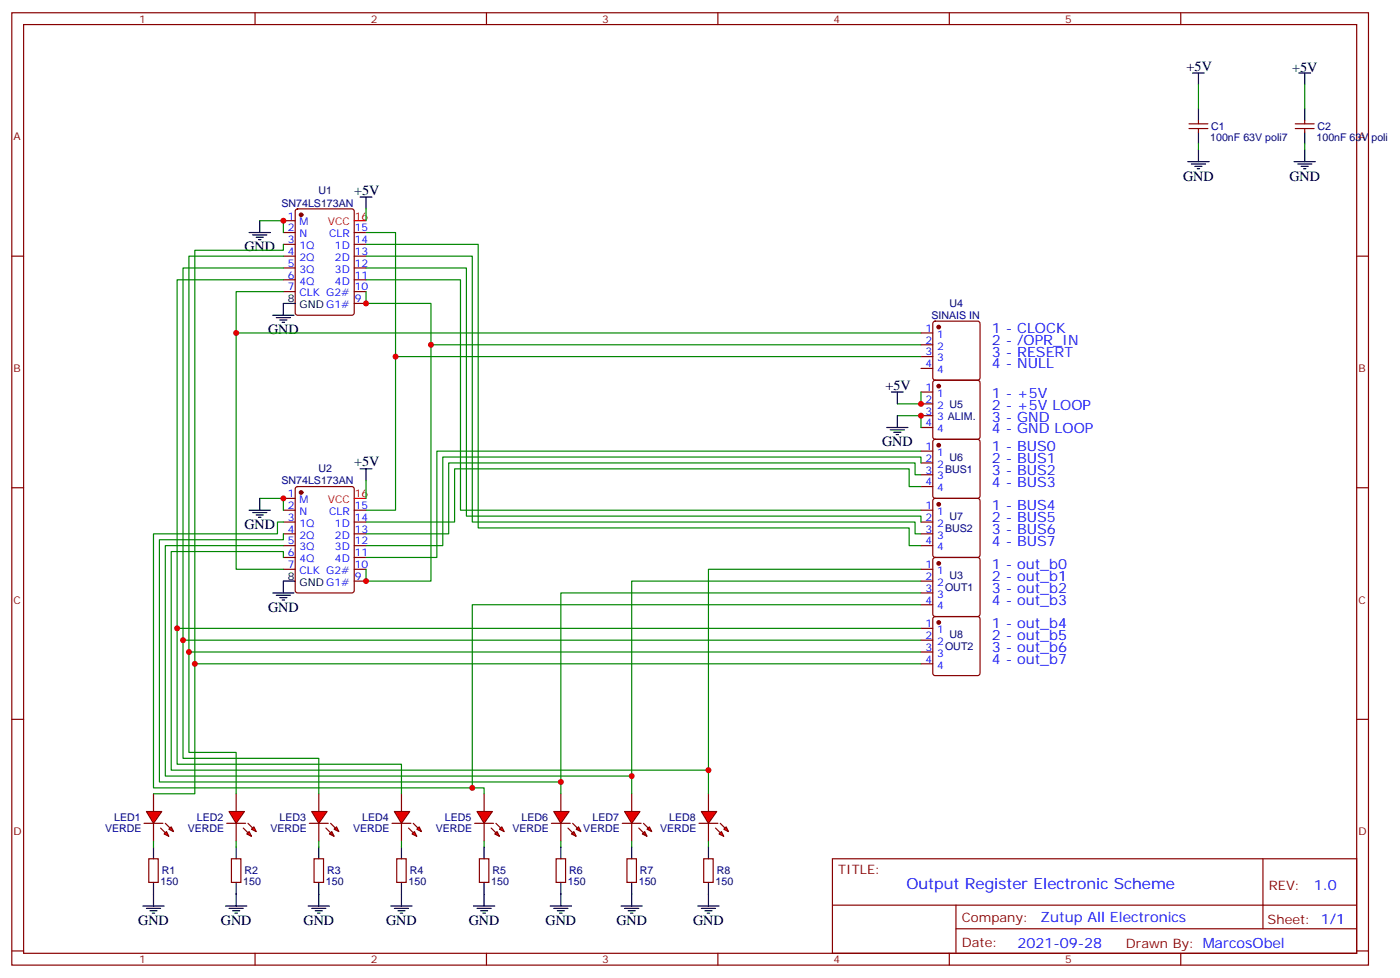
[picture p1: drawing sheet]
<svg xmlns="http://www.w3.org/2000/svg" width="418mm" height="292mm" viewBox="0 0 418 292" stroke-linecap="round" stroke-linejoin="round" font-family="sans-serif">
<g fill="none" stroke="#870000" stroke-width=".35">
<path d="M3.5 3.8h405.4v284.3h-405.4zM7.1 7.3h398.2v277.3h-398.2zM76.2 3.8v3.5M145.3 3.8v3.5M214.5 3.8v3.5M283.6 3.8v3.5M352.8 3.8v3.5M3.5 76.5h3.6M84.7 76.5h3.5M84.7 65.9h3.5M84.7 69.4h3.5M84.7 73h3.5"/>
<path d="M88.4 62.6l.5-.2h16.2l.7 .4v30.6l-.4 .7h-16.5l-.7-.4v-30.6zM105.8 76.5h3.6M105.8 69.4h3.6M105.8 73h3.6M405.3 76.5h3.6M84.7 80h3.5M84.7 83.5h3.5M84.7 87.1h3.5M105.8 80h3.6M105.8 83.5h3.6M105.8 87.1h3.6M105.8 90.6h3.6"/>
<path d="M3.5 145.6h3.6M84.7 148.8h3.5M84.7 152.3h3.5M84.7 155.9h3.5M84.7 159.4h3.5M88.4 145.5l.5-.2h16.2l.7 .4v30.6l-.4 .7h-16.5l-.7-.4v-30.6zM105.8 152.3h3.6M105.8 155.9h3.6M105.8 159.4h3.6M405.3 145.6h3.6M84.7 162.9h3.5M84.7 166.4h3.5"/>
<path d="M84.7 170h3.5M105.8 162.9h3.6M105.8 166.4h3.6M105.8 170h3.6M105.8 173.5h3.6M3.5 214.8h3.6M405.3 214.8h3.6M210.3 256.4h2.8v7.1h-2.8zM248.7 256.4h156.6v28.2h-156.6zM377.3 256.4v20.9M248.7 270.2h156.5M285.6 277.3h119.6"/>
<path d="M285.6 270.2v14.2M3.5 283.9h3.6M76.2 284.6v3.5M145.3 284.6v3.5M214.5 284.6v3.5M283.6 284.6v3.5M352.8 284.6v3.5M405.3 283.9h3.6"/>
</g>
<g fill="#870000" stroke="#870000" stroke-width=".35">
<circle cx="90" cy="64.1" r=".53"/>
<circle cx="90" cy="147" r=".53"/>
</g>
<path d="M84.7 90.6h3.5M107.6 140h3.5M109.4 140v3.5M84.7 173.5h3.5M211.7 252.9v3.5M208.5 270.5h6.3M209.5 271.2h4.3M210.6 271.9h2.1M211.3 272.6h.7M211.7 263.5v7" fill="none" stroke="#000" stroke-width=".35"/>
<path d="M105.8 65.9h3.6M105.8 148.8h3.6" fill="none" stroke="#f00" stroke-width=".35"/>
<path d="M211.7 251.1v1.8" fill="none" stroke="#008700" stroke-width=".35"/>
<g fill="#f00" stroke="#870000" stroke-width=".35">
<path d="M209.5 242.3h4.6l-2.4 3.5z"/>
<path d="M208.8 245.8h5.7z"/>
</g>
<g fill="#870000" stroke="#870000" stroke-width=".35">
<path d="M215.2 245.8l1.4 1.4z"/>
<path d="M213.8 247.2l1.4 1.4z"/>
</g>
<g fill="#f00" stroke="#870000" stroke-width=".35">
<path d="M216.3 247.6l.7-.7 .7 1.4z"/>
<path d="M214.8 249l.7-.7 .8 1.4z"/>
</g>
<path d="M211.7 237v5.3M187.3 256.4h2.8v7.1h-2.8zM211.7 245.8v5.3" fill="none" stroke="#870000" stroke-width=".35"/>
<path d="M188.7 252.9v3.5M185.6 270.5h6.3M186.6 271.2h4.3M187.7 271.9h2.1M188.4 272.6h.7M188.7 263.5v7" fill="none" stroke="#000" stroke-width=".35"/>
<path d="M188.7 251.1v1.8" fill="none" stroke="#008700" stroke-width=".35"/>
<g fill="#f00" stroke="#870000" stroke-width=".35">
<path d="M186.6 242.3h4.6l-2.5 3.5z"/>
<path d="M185.9 245.8h5.7z"/>
</g>
<g fill="#870000" stroke="#870000" stroke-width=".35">
<path d="M192.3 245.8l1.4 1.4z"/>
<path d="M190.9 247.2l1.4 1.4z"/>
</g>
<g fill="#f00" stroke="#870000" stroke-width=".35">
<path d="M193.3 247.6l.7-.7 .7 1.4z"/>
<path d="M191.9 249l.7-.7 .7 1.4z"/>
</g>
<path d="M188.7 237v5.3M166.2 256.4h2.8v7.1h-2.8zM188.7 245.8v5.3" fill="none" stroke="#870000" stroke-width=".35"/>
<path d="M167.6 252.9v3.5M164.4 270.5h6.3M165.5 271.2h4.2M166.5 271.9h2.1M167.2 272.6h.7M167.6 263.5v7" fill="none" stroke="#000" stroke-width=".35"/>
<path d="M167.6 251.1v1.8" fill="none" stroke="#008700" stroke-width=".35"/>
<g fill="#f00" stroke="#870000" stroke-width=".35">
<path d="M165.5 242.3h4.5l-2.4 3.5z"/>
<path d="M164.7 245.8h5.7z"/>
</g>
<g fill="#870000" stroke="#870000" stroke-width=".35">
<path d="M171.1 245.8l1.4 1.4z"/>
<path d="M169.7 247.2l1.4 1.4z"/>
</g>
<g fill="#f00" stroke="#870000" stroke-width=".35">
<path d="M172.9 246.9l.7 1.4-1.4-.7z"/>
<path d="M170.7 249l.7-.7 .8 1.4z"/>
</g>
<path d="M167.6 237v5.3M143.2 256.4h2.8v7.1h-2.8zM167.6 245.8v5.3" fill="none" stroke="#870000" stroke-width=".35"/>
<path d="M144.6 252.9v3.5M141.5 270.5h6.3M142.5 271.2h4.3M143.6 271.9h2.1M144.3 272.6h.7M144.6 263.5v7" fill="none" stroke="#000" stroke-width=".35"/>
<path d="M144.6 251.1v1.8" fill="none" stroke="#008700" stroke-width=".35"/>
<g fill="#f00" stroke="#870000" stroke-width=".35">
<path d="M142.5 242.3h4.6l-2.5 3.5z"/>
<path d="M141.8 245.8h5.7z"/>
</g>
<g fill="#870000" stroke="#870000" stroke-width=".35">
<path d="M148.2 245.8l1.4 1.4z"/>
<path d="M146.8 247.2l1.4 1.4z"/>
</g>
<g fill="#f00" stroke="#870000" stroke-width=".35">
<path d="M149.9 246.9l.7 1.4-1.4-.7z"/>
<path d="M147.8 249l.7-.7 .7 1.4z"/>
</g>
<path d="M144.6 237v5.3M144.6 245.8v5.3" fill="none" stroke="#870000" stroke-width=".35"/>
<g fill="#f00" stroke="#870000" stroke-width=".35">
<path d="M43.7 242.3h4.6l-2.4 3.5z"/>
<path d="M43 245.8h5.7z"/>
</g>
<g fill="#870000" stroke="#870000" stroke-width=".35">
<path d="M49.4 245.8l1.4 1.4z"/>
<path d="M48 247.2l1.4 1.4z"/>
</g>
<g fill="#f00" stroke="#870000" stroke-width=".35">
<path d="M50.4 247.6l.8-.7 .7 1.4z"/>
<path d="M49 249l.7-.7 .7 1.4z"/>
</g>
<path d="M45.9 237v5.3M45.9 245.8v5.3" fill="none" stroke="#870000" stroke-width=".35"/>
<g fill="#f00" stroke="#870000" stroke-width=".35">
<path d="M68.4 242.3h4.6l-2.4 3.5z"/>
<path d="M67.7 245.8h5.7z"/>
</g>
<g fill="#870000" stroke="#870000" stroke-width=".35">
<path d="M74.1 245.8l1.4 1.4z"/>
<path d="M72.7 247.2l1.4 1.4z"/>
</g>
<g fill="#f00" stroke="#870000" stroke-width=".35">
<path d="M75.1 247.6l.7-.7 .8 1.4z"/>
<path d="M73.7 249l.7-.7 .7 1.4z"/>
</g>
<path d="M70.6 237v5.3M70.6 245.8v5.3" fill="none" stroke="#870000" stroke-width=".35"/>
<g fill="#f00" stroke="#870000" stroke-width=".35">
<path d="M93.1 242.3h4.6l-2.5 3.5z"/>
<path d="M92.4 245.8h5.7z"/>
</g>
<g fill="#870000" stroke="#870000" stroke-width=".35">
<path d="M98.8 245.8l1.4 1.4z"/>
<path d="M97.4 247.2l1.4 1.4z"/>
</g>
<g fill="#f00" stroke="#870000" stroke-width=".35">
<path d="M99.8 247.6l.7-.7 .7 1.4z"/>
<path d="M98.4 249l.7-.7 .7 1.4z"/>
</g>
<path d="M95.2 237v5.3M95.2 245.8v5.3" fill="none" stroke="#870000" stroke-width=".35"/>
<g fill="#f00" stroke="#870000" stroke-width=".35">
<path d="M117.8 242.3h4.6l-2.5 3.5z"/>
<path d="M117.1 245.8h5.7z"/>
</g>
<g fill="#870000" stroke="#870000" stroke-width=".35">
<path d="M123.5 245.8l1.4 1.4z"/>
<path d="M122.1 247.2l1.4 1.4z"/>
</g>
<g fill="#f00" stroke="#870000" stroke-width=".35">
<path d="M125.2 246.9l.7 1.4-1.4-.7z"/>
<path d="M123.1 249l.7-.7 .7 1.4z"/>
</g>
<g fill="none" stroke="#870000" stroke-width=".35">
<path d="M355.2 37h5.7M355.2 38.4h5.7M358.1 35.9v1.1M358.1 38.4v1M387 37h5.6M387 38.4h5.6M389.8 35.9v1.1M389.8 38.4v1M275.2 99.4h3.5M278.9 96.1l.5-.2h12.7l.5 .2 .2 .5v16.2l-.2 .5-.5 .2h-12.7l-.5-.2-.2-.5v-16.2zM275.2 117.1h3.5M275.2 102.9h3.5"/>
<path d="M275.2 106.5h3.5M275.2 110h3.5M278.9 113.7l.5-.2h12.7l.5 .2 .2 .5v16.3l-.2 .5-.5 .2h-12.7l-.5-.3-.2-.4v-16.3zM275.2 120.6h3.5M275.2 124.1h3.5M275.2 127.6h3.5M275.2 134.7h3.5M275.2 138.2h3.5M278.9 131.4l.5-.2h12.7l.5 .2 .2 .5v16.2l-.2 .5-.5 .2h-12.7l-.5-.2-.2-.5v-16.2zM275.2 152.3h3.5M275.2 155.9h3.5M275.2 159.4h3.5"/>
<path d="M275.2 141.7h3.5M275.2 145.3h3.5M278.9 149l.5-.2h12.7l.5 .2 .2 .5v16.2l-.2 .5-.5 .2h-12.7l-.5-.2-.2-.5v-16.2zM275.2 162.9h3.5M275.2 170h3.5M275.2 173.5h3.5M275.2 177h3.5M278.9 166.6l.5-.2h12.7l.5 .2 .2 .5v16.3l-.2 .5-.5 .2h-12.7l-.5-.3-.2-.4v-16.3zM275.2 180.6h3.5M275.2 187.6h3.5M275.2 191.1h3.5M275.2 194.7h3.5"/>
<path d="M275.2 198.2h3.5M278.9 184.3l.5-.2h12.7l.5 .2 .2 .5v16.2l-.2 .5-.5 .2h-12.7l-.5-.2-.2-.5v-16.2zM119.9 237v5.3M44.4 256.4h2.9v7.1h-2.9zM69.1 256.4h2.9v7.1h-2.9zM93.8 256.4h2.9v7.1h-2.9zM118.5 256.4h2.9v7.1h-2.9zM119.9 245.8v5.3"/>
</g>
<g fill="none" stroke="#000" stroke-width=".35">
<path d="M356.3 21.8h3.5M358.1 21.8v3.5M358.1 32.4v3.5M358.1 39.4v3.6M388.1 21.8h3.5M389.8 21.8v3.5M389.8 32.4v3.5M389.8 39.4v3.6M107.6 58.8h3.5M109.4 58.8v3.6M354.9 48.3h6.3M356 49h4.2"/>
<path d="M357 49.7h2.1M357.7 50.4h.7M358.1 44.7v3.6M386.6 48.3h6.4M387.7 49h4.2M388.8 49.7h2.1M389.5 50.4h.7M389.8 44.7v3.6M74.4 69.4h6.4M75.5 70.1h4.2M76.6 70.8h2.1M77.3 71.5h.7"/>
<path d="M77.6 65.9v3.5M81.5 94.1h6.3M82.5 94.8h4.3M83.6 95.5h2.1M84.3 96.2h.7M84.7 90.6v3.5M266.3 117.1h3.6M268.1 117.1v3.5M264.9 127.6h6.4M266 128.3h4.2M267.1 129h2.1M267.8 129.8h.7"/>
<path d="M268.1 124.1v3.5M74.4 152.3h6.4M75.5 153h4.2M76.6 153.7h2.1M77.3 154.4h.7M77.6 148.8v3.5M81.5 177h6.3M82.5 177.7h4.3M83.6 178.4h2.1M84.3 179.1h.7M84.7 173.5v3.5M45.9 252.9v3.5"/>
<path d="M70.6 252.9v3.5M95.2 252.9v3.5M119.9 252.9v3.5M42.7 270.5h6.3M43.7 271.2h4.3M44.8 271.9h2.1M45.5 272.6h.7M45.9 263.5v7M67.4 270.5h6.3M68.4 271.2h4.3M69.5 271.9h2.1M70.2 272.6h.7"/>
<path d="M70.6 263.5v7M92.1 270.5h6.3M93.1 271.2h4.3M94.2 271.9h2.1M94.9 272.6h.7M95.2 263.5v7M116.8 270.5h6.3M117.8 271.2h4.3M118.9 271.9h2.1M119.6 272.6h.7M119.9 263.5v7"/>
</g>
<g fill="none" stroke="#008700" stroke-width=".35">
<path d="M358.1 25.3v7.1M389.8 25.3v7.1M358.1 43v1.7M389.8 43v1.7M77.6 65.9h7.1v3.5M84.7 76.5h-28.3v148.1h14.2v12.4M84.7 73v1.7h-26.5v162.3h-12.3M109.4 69.4h8.8v37.1h157M109.4 76.5h31.7v79.4h132.3v3.5h1.8M109.4 73h33.5v84.6h128.7v5.3h3.6M109.4 62.4v3.5M84.7 87.1h-14.1v12.3"/>
<path d="M84.7 83.5h-31.8v144.7h67v8.8M84.7 80h-30v146.4h40.5v10.6M109.4 87.1v3.5h19.4v12.3M109.4 83.5h28.2v68.8h137.6M109.4 80h29.9v74.1h135.9v1.8M275.2 99.4h-204.6v70.6h14.1M118.2 106.5v45.8h-8.8M275.2 117.1v3.5h-7.1M275.2 102.9h-146.4v70.6h-19.4v-3.5M268.1 124.1h7.1v3.5M275.2 134.7h-144.7v31.7h-21.1M275.2 138.2v-1.7h-142.9v26.4h-22.9"/>
<path d="M77.6 148.8h7.1v3.5M84.7 155.9h-1.8v3.5h-37v75.8h98.7v1.8M84.7 159.4v1.7h-37.1v72.4h120v3.5M109.4 143.5v5.3M275.2 141.7h-1.8v-3.5h-139.3v21.2h-24.7M275.2 145.3h-3.6v-5.3h-135.8v15.9h-26.4M84.7 162.9h-35.3v68.8h139.3v5.3M84.7 166.4v-1.7h-33.5v65.2h160.5v7.1M275.2 177h-107.6v56.5M275.2 173.5h-86.5v58.2M275.2 170h-63.5v59.9M52.9 187.6h222.3"/>
<path d="M54.7 191.1h220.5M56.4 194.7h218.8M58.2 198.2h217M275.2 180.6h-134.1v54.6M45.9 251.1v1.8M70.6 251.1v1.8M95.2 251.1v1.8M119.9 251.1v1.8"/>
</g>
<g fill="#870000" stroke="#870000" stroke-width=".35">
<circle cx="280.5" cy="115.3" r=".53"/>
<circle cx="280.5" cy="97.6" r=".53"/>
<circle cx="280.5" cy="150.6" r=".53"/>
<circle cx="280.5" cy="132.9" r=".53"/>
<circle cx="280.5" cy="168.2" r=".53"/>
<circle cx="280.5" cy="185.8" r=".53"/>
</g>
<g fill="#c00">
<circle cx="84.7" cy="148.8" r=".88"/>
<circle cx="84.7" cy="65.9" r=".88"/>
<circle cx="70.6" cy="99.4" r=".88"/>
<circle cx="275.2" cy="120.6" r=".88"/>
<circle cx="275.2" cy="124.1" r=".88"/>
<circle cx="118.2" cy="106.5" r=".88"/>
<circle cx="109.4" cy="173.5" r=".88"/>
<circle cx="128.8" cy="102.9" r=".88"/>
<circle cx="109.4" cy="90.6" r=".88"/>
<circle cx="58.2" cy="198.2" r=".88"/>
<circle cx="56.4" cy="194.7" r=".88"/>
<circle cx="54.7" cy="191.1" r=".88"/>
<circle cx="52.9" cy="187.6" r=".88"/>
<circle cx="141.1" cy="235.2" r=".88"/>
<circle cx="167.6" cy="233.5" r=".88"/>
<circle cx="188.7" cy="231.7" r=".88"/>
<circle cx="211.7" cy="229.9" r=".88"/>
</g>
<text font-size="4.6" fill="#00f" x="270.8" y="265.4">Output Register Electronic Scheme</text>
<g font-size="4.2">
<text x="354.5" y="21.1">+5V</text>
<text x="386" y="21.4">+5V</text>
<text x="353.5" y="53.9">GND</text>
<text x="385.2" y="53.9">GND</text>
<text x="105.8" y="58.1">+5V</text>
<text x="73" y="75.1">GND</text>
<text x="80.1" y="99.8">GND</text>
<text x="264.6" y="116.3">+5V</text>
<text x="263.5" y="133.3">GND</text>
<text x="105.8" y="139.3">+5V</text>
<text x="73" y="158">GND</text>
<text x="80.1" y="182.7">GND</text>
<text x="41.3" y="276.2">GND</text>
<text x="66" y="276.2">GND</text>
<text x="90.7" y="276.2">GND</text>
<text x="115.4" y="276.2">GND</text>
<text x="140.1" y="276.2">GND</text>
<text x="163" y="276.2">GND</text>
<text x="184.1" y="276.2">GND</text>
<text x="207.1" y="276.2">GND</text>
</g>
<g font-size="4.2" fill="#00f">
<text x="296.3" y="99.4">1 - CLOCK</text>
<text x="296.3" y="102.9">2 - /OPR_IN</text>
<text x="296.3" y="106.5">3 - RESERT</text>
<text x="296.3" y="110">4 - NULL</text>
<text x="296.3" y="118.8">1 - +5V</text>
<text x="296.3" y="122.3">2 - +5V LOOP</text>
<text x="296.3" y="125.9">3 - GND</text>
<text x="296.3" y="129.4">4 - GND LOOP</text>
<text x="296.3" y="134.7">1 - BUS0</text>
<text x="296.3" y="141.7">3 - BUS2</text>
<text x="296.3" y="138.2">2 - BUS1</text>
<text x="296.3" y="145.3">4 - BUS3</text>
<text x="296.3" y="155.9">2 - BUS5</text>
<text x="296.3" y="152.3">1 - BUS4</text>
<text x="296.3" y="159.4">3 - BUS6</text>
<text x="296.3" y="162.9">4 - BUS7</text>
<text x="296.3" y="173.5">2 - out_b1</text>
<text x="296.3" y="170">1 - out_b0</text>
<text x="296.3" y="177">3 - out_b2</text>
<text x="296.3" y="180.6">4 - out_b3</text>
<text x="296.3" y="187.6">1 - out_b4</text>
<text x="296.3" y="191.1">2 - out_b5</text>
<text x="296.3" y="194.7">3 - out_b6</text>
<text x="296.3" y="198.2">4 - out_b7</text>
<text x="392.5" y="265.7">1.0</text>
<text x="310.9" y="275.2">Zutup All Electronics</text>
<text x="304" y="283">2021-09-28</text>
</g>
<g font-size="3.9" fill="#800">
<text x="250.5" y="261">TITLE:</text>
<text x="379.1" y="265.7">REV:</text>
<text x="287.4" y="275.2">Company:</text>
<text x="378.7" y="275.8">Sheet: 1/1</text>
<text x="287.4" y="282.9">Date:</text>
<text x="336.4" y="282.9">Drawn By: MarcosObel</text>
</g>
<g font-size="3.2" fill="#800">
<text x="41.6" y="6.8">1</text>
<text x="110.8" y="6.8">2</text>
<text x="179.9" y="6.8">3</text>
<text x="249.1" y="6.8">4</text>
<text x="318.2" y="6.8">5</text>
<text x="4.1" y="41.9">A</text>
<text x="405.9" y="41.9">A</text>
<text x="4.1" y="111.1">B</text>
<text x="405.9" y="111.1">B</text>
<text x="4.1" y="180.2">C</text>
<text x="405.9" y="180.2">C</text>
<text x="4.1" y="249.3">D</text>
<text x="405.9" y="249.3">D</text>
<text x="41.6" y="287.6">1</text>
<text x="110.8" y="287.6">2</text>
<text x="179.9" y="287.6">3</text>
<text x="249.1" y="287.6">4</text>
<text x="318.2" y="287.6">5</text>
</g>
<g font-size="3.2" fill="#000080">
<text x="361.8" y="38.8">C1</text>
<text x="393.6" y="38.8">C2</text>
<text x="361.6" y="42">100nF 63V poli7</text>
<text x="393.3" y="42">100nF 63V poli</text>
<text x="95.2" y="57.9">U1</text>
<text x="84.1" y="61.8">SN74LS173AN</text>
<text x="278.3" y="95.3">SINAIS IN</text>
<text x="283.6" y="91.7">U4</text>
<text x="283.6" y="137.6">U6</text>
<text x="95.2" y="140.8">U2</text>
<text x="282.4" y="141.1">BUS1</text>
<text x="84.1" y="144.7">SN74LS173AN</text>
<text x="283.6" y="155.2">U7</text>
<text x="282.4" y="158.8">BUS2</text>
<text x="283.6" y="172.9">U3</text>
<text x="282.4" y="176.4">OUT1</text>
<text x="283.6" y="190.5">U8</text>
<text x="282.4" y="194">OUT2</text>
<text x="34.1" y="245.2">LED1</text>
<text x="58.8" y="245.2">LED2</text>
<text x="83.5" y="245.2">LED3</text>
<text x="108.2" y="245.2">LED4</text>
<text x="132.9" y="245.2">LED5</text>
<text x="155.9" y="245.2">LED6</text>
<text x="177" y="245.2">LED7</text>
<text x="199.9" y="245.2">LED8</text>
<text x="31.4" y="248.4">VERDE</text>
<text x="56.1" y="248.4">VERDE</text>
<text x="80.8" y="248.4">VERDE</text>
<text x="105.5" y="248.4">VERDE</text>
<text x="130.2" y="248.4">VERDE</text>
<text x="153.1" y="248.4">VERDE</text>
<text x="174.3" y="248.4">VERDE</text>
<text x="197.2" y="248.4">VERDE</text>
<text x="48.3" y="261">R1</text>
<text x="73" y="261">R2</text>
<text x="97.7" y="261">R3</text>
<text x="122.4" y="261">R4</text>
<text x="147.1" y="261">R5</text>
<text x="170" y="261">R6</text>
<text x="191.2" y="261">R7</text>
<text x="214.1" y="261">R8</text>
<text x="48" y="264.2">150</text>
<text x="72.7" y="264.2">150</text>
<text x="97.4" y="264.2">150</text>
<text x="122.1" y="264.2">150</text>
<text x="146.8" y="264.2">150</text>
<text x="169.7" y="264.2">150</text>
<text x="190.9" y="264.2">150</text>
<text x="213.8" y="264.2">150</text>
</g>
<g font-size="3.2" fill="#00f">
<text x="86" y="65.5">1</text>
<text x="86" y="69.1">2</text>
<text x="89.5" y="67.3">M</text>
<text x="89.5" y="70.8">N</text>
<text x="98.3" y="70.8">CLR</text>
<text x="106" y="69.1">15</text>
<text x="86" y="72.6">3</text>
<text x="86" y="76.1">4</text>
<text x="89.5" y="74.4">1Q</text>
<text x="89.5" y="77.9">2Q</text>
<text x="100.1" y="77.9">2D</text>
<text x="100.1" y="74.4">1D</text>
<text x="106" y="76.1">13</text>
<text x="106" y="72.6">14</text>
<text x="86" y="79.7">5</text>
<text x="86" y="83.2">6</text>
<text x="89.5" y="81.4">3Q</text>
<text x="100.1" y="81.4">3D</text>
<text x="106" y="83.2">11</text>
<text x="106" y="79.7">12</text>
<text x="86" y="86.7">7</text>
<text x="89.5" y="84.9">4Q</text>
<text x="89.5" y="88.5">CLK G2#</text>
<text x="100.1" y="84.9">4D</text>
<text x="106" y="86.7">10</text>
<text x="106" y="90.2">9</text>
<text x="276.5" y="99.1">1</text>
<text x="280" y="100.8">1</text>
<text x="276.5" y="102.6">2</text>
<text x="276.5" y="106.1">3</text>
<text x="280" y="104.4">2</text>
<text x="280" y="107.9">3</text>
<text x="276.5" y="109.6">4</text>
<text x="280" y="111.4">4</text>
<text x="276.5" y="116.7">1</text>
<text x="280" y="118.5">1</text>
<text x="276.5" y="120.2">2</text>
<text x="276.5" y="123.8">3</text>
<text x="280" y="122">2 U5</text>
<text x="280" y="125.5">3 ALIM.</text>
<text x="276.5" y="127.3">4</text>
<text x="280" y="129">4</text>
<text x="276.5" y="134.3">1</text>
<text x="276.5" y="137.9">2</text>
<text x="280" y="136.1">1</text>
<text x="276.5" y="141.4">3</text>
<text x="280" y="139.6">2</text>
<text x="280" y="143.2">3</text>
<text x="86" y="148.4">1</text>
<text x="276.5" y="144.9">4</text>
<text x="280" y="146.7">4</text>
<text x="86" y="152">2</text>
<text x="86" y="155.5">3</text>
<text x="89.5" y="150.2">M</text>
<text x="89.5" y="153.7">N</text>
<text x="98.3" y="153.7">CLR</text>
<text x="106" y="155.5">14</text>
<text x="106" y="152">15</text>
<text x="276.5" y="152">1</text>
<text x="276.5" y="155.5">2</text>
<text x="280" y="153.7">1</text>
<text x="86" y="159">4</text>
<text x="89.5" y="157.3">1Q</text>
<text x="89.5" y="160.8">2Q</text>
<text x="100.1" y="160.8">2D</text>
<text x="100.1" y="157.3">1D</text>
<text x="106" y="159">13</text>
<text x="276.5" y="159">3</text>
<text x="280" y="157.3">2</text>
<text x="280" y="160.8">3</text>
<text x="86" y="162.6">5</text>
<text x="86" y="166.1">6</text>
<text x="89.5" y="164.3">3Q</text>
<text x="89.5" y="167.9">4Q</text>
<text x="100.1" y="167.9">4D</text>
<text x="100.1" y="164.3">3D</text>
<text x="106" y="166.1">11</text>
<text x="106" y="162.6">12</text>
<text x="276.5" y="162.6">4</text>
<text x="280" y="164.3">4</text>
<text x="86" y="169.6">7</text>
<text x="89.5" y="171.4">CLK G2#</text>
<text x="106" y="173.1">9</text>
<text x="106" y="169.6">10</text>
<text x="276.5" y="169.6">1</text>
<text x="276.5" y="173.1">2</text>
<text x="280" y="171.4">1</text>
<text x="276.5" y="176.7">3</text>
<text x="280" y="174.9">2</text>
<text x="280" y="178.4">3</text>
<text x="276.5" y="180.2">4</text>
<text x="280" y="182">4</text>
<text x="276.5" y="187.3">1</text>
<text x="276.5" y="190.8">2</text>
<text x="280" y="189">1</text>
<text x="276.5" y="194.3">3</text>
<text x="276.5" y="197.8">4</text>
<text x="280" y="192.5">2</text>
<text x="280" y="196.1">3</text>
<text x="280" y="199.6">4</text>
</g>
<g font-size="3.2" fill="#f00">
<text x="106" y="65.5">16</text>
<text x="97.9" y="67.3">VCC</text>
<text x="106" y="148.4">16</text>
<text x="97.9" y="150.2">VCC</text>
</g>
<g font-size="3.2">
<text x="86" y="90.2">8</text>
<text x="89.5" y="92">GND G1#</text>
<text x="86" y="173.1">8</text>
<text x="89.5" y="174.9">GND G1#</text>
</g>
</svg>
